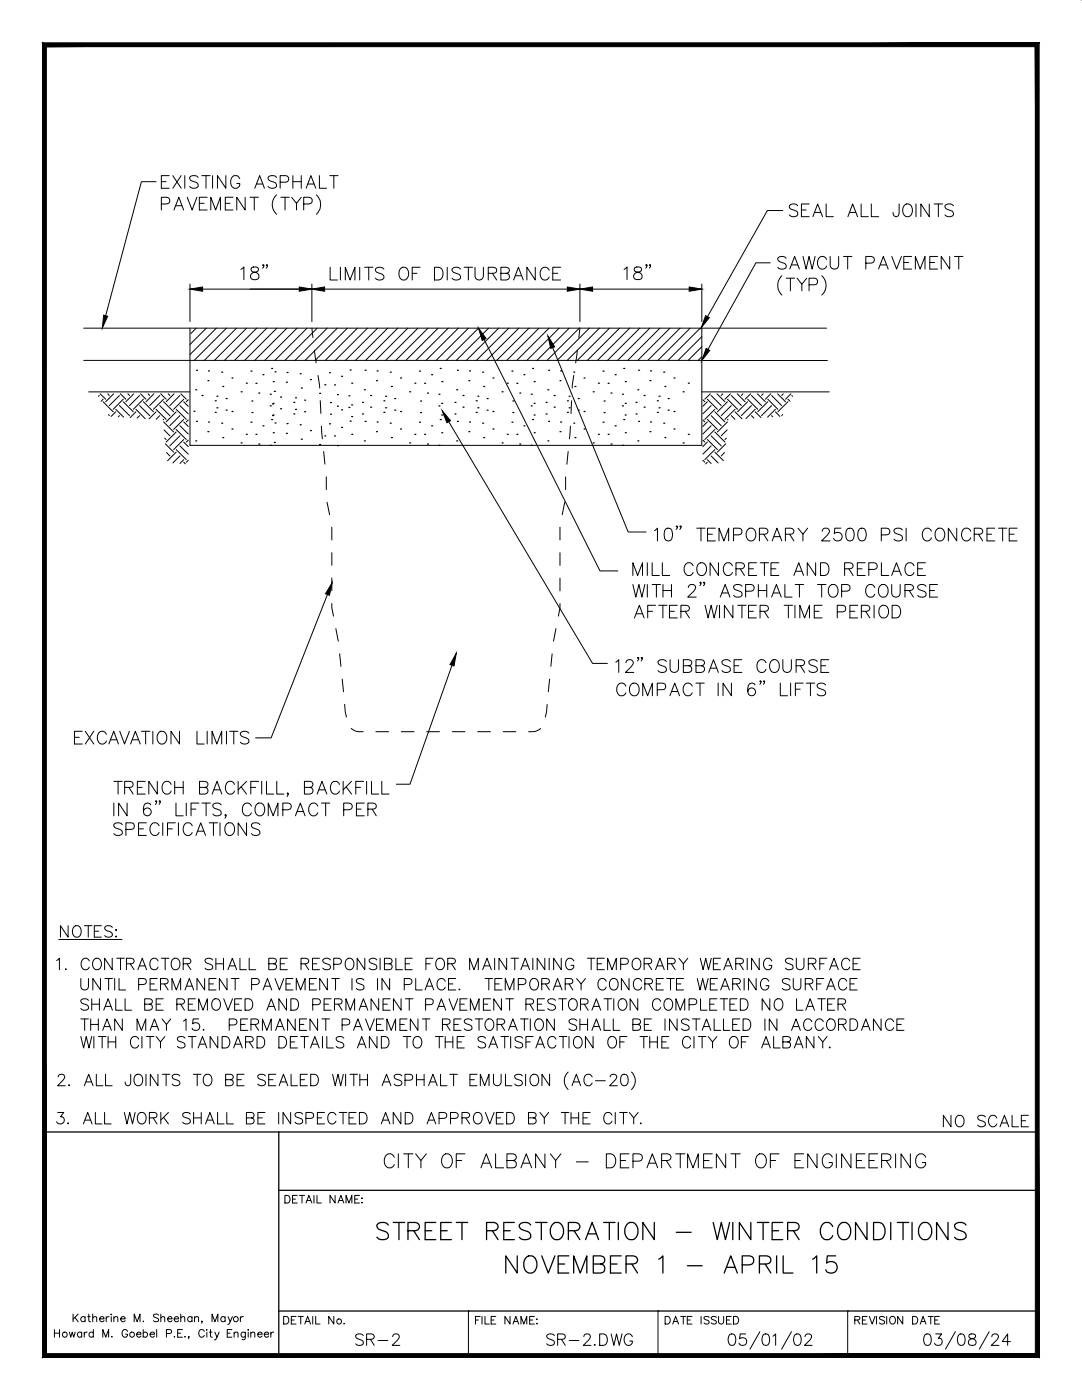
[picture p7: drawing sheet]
<svg xmlns="http://www.w3.org/2000/svg" width="216mm" height="279mm" viewBox="0 0 216 279" stroke-linecap="round" stroke-linejoin="round" font-family="sans-serif">
<!-- layer: G -->
<path d="M16.7 71.9h148.4M16.7 65.5h148.2M37.9 65.5v23.4h102.1v-23.4" fill="none" stroke="#000" stroke-width=".2"/>
<!-- layer: DIM -->
<path d="M31.1 36.3h-2.9l-7.1 26.7M153.7 52.5h-2.9l-9.5 17.2M156.2 42h-3.1l-11.9 21.2M17.7 78.2h20.2M96.6 67.8l23.1 46.1h3.6M110.3 69.4l15 36.8h3.6M140 78.2h25.5M89.5 84.2l28.7 48.2h3M65.3 118.6l-11.2 28.7h-3.1M90.2 132.8l-8.4 23.7h-2.7" fill="none" stroke="#000" stroke-width=".2"/>
<!-- layer: R -->
<g fill="none" stroke="#000" stroke-width=".2">
<path d="M37.9 57.7h102.1M37.9 56.7v7.5M62.2 56.7v7.5M115.7 56.7v7.5M140 56.7v7.5M19.8 78.9l-.2 .2M20 78.6l1.1 1.1M20.6 79.7l-.4 .4M21.5 78.6l.3 .3M22.7 78.6l-1.6 1.6M23.8 78.9l-2 2M24 78.6l1.1 1.1"/>
<path d="M24.6 79.7l-2 2M25.5 78.6l.3 .3M26.7 78.6l-1.6 1.6M27.9 78.9l-2.1 2M28 78.6l1.1 1.1M28.6 79.7l-2 2M29.5 78.6l.4 .3M30.7 78.6l-1.6 1.6M31.9 78.9l-2 2M32.1 78.6l1 1.1M32.6 79.7l-2 2M33.6 78.6l.3 .3"/>
<path d="M34.7 78.6l-1.6 1.6M35.9 78.9l-2 2M36.1 78.6l1.1 1.1M36.7 79.7l-2.1 2M37.6 79.8l-.4 .4M39.2 65.5l-1.1 1.1M41.2 65.5l-3.3 3.2M43.2 65.5l-5.3 5.3M45.2 65.5l-6.4 6.4M47.2 65.5l-6.4 6.4M49.2 65.5l-6.4 6.4M51.2 65.5l-6.4 6.4"/>
<path d="M53.2 65.5l-6.4 6.4M55.2 65.5l-6.4 6.4M57.3 65.5l-6.5 6.4M59.3 65.5l-6.5 6.4M61.3 65.5l-6.5 6.4M63.3 65.5l-6.4 6.4M65.3 65.5l-6.4 6.4M67.3 65.5l-6.4 6.4M69.3 65.5l-6.4 6.4M71.3 65.5l-6.4 6.4M73.3 65.5l-6.4 6.4M75.4 65.5l-6.5 6.4"/>
<path d="M77.4 65.5l-6.5 6.4M79.4 65.5l-6.5 6.4M81.4 65.5l-6.4 6.4M83.4 65.5l-6.4 6.4M85.4 65.5l-6.4 6.4M87.4 65.5l-6.4 6.4M89.5 65.5l-6.5 6.4M91.5 65.5l-6.5 6.4M93.5 65.5l-6.5 6.4M95.5 65.5l-6.5 6.4M97.5 65.5l-6.5 6.4M99.5 65.5l-6.5 6.4"/>
<path d="M101.5 65.5l-6.4 6.4M103.5 65.5l-6.4 6.4M105.5 65.5l-6.4 6.4M107.5 65.5l-6.4 6.4M109.6 65.5l-6.5 6.4M111.6 65.5l-6.5 6.4M113.6 65.5l-6.5 6.4M115.6 65.5l-6.4 6.4M117.6 65.5l-6.4 6.4M119.6 65.5l-6.4 6.4M121.6 65.5l-6.4 6.4M123.6 65.5l-6.4 6.4"/>
<path d="M125.6 65.5l-6.4 6.4M127.7 65.5l-6.5 6.4M129.7 65.5l-6.5 6.4M131.7 65.5l-6.5 6.4M133.7 65.5l-6.4 6.4M135.7 65.5l-6.4 6.4M137.7 65.5l-6.4 6.4M139.7 65.5l-6.4 6.4M140 71.2l-.7 .7M140 69.2l-2.7 2.7M140 67.2l-4.7 4.7M140.3 79.8l.3 .4"/>
<path d="M141.1 79.7l2.1 2M141.7 78.6l-1.1 1.1M141.9 78.9l2 2M143.1 78.6l1.6 1.6M144.2 78.6l-.3 .3M145.2 79.7l2 2M145.8 78.6l-1.1 1.1M145.9 78.9l2 2M147.1 78.6l1.6 1.6M148.3 78.6l-.4 .3M149.2 79.7l2 2M149.8 78.6l-1.1 1.1"/>
<path d="M149.9 78.9l2.1 2M151.1 78.6l1.6 1.6M152.3 78.6l-.3 .3M153.2 79.7l2 2M153.8 78.6l-1.1 1.1M154 78.9l2 2M155.2 78.6l1.5 1.6M156.3 78.6l-.3 .3M157.2 79.7l.4 .4M157.8 78.6l-1.1 1.1M158 78.9l.2 .2M20.6 80.2l2 2"/>
<path d="M21.6 82.7l.2 .3M23.1 81.7l1.6 1.5M23.1 82.2l-.9 .9M23.8 80.9l2 2.1M23.8 83l-.2 .2M24.6 80.2l2 2M27.1 81.7l1.9 1.8M27.1 82.2l-1.1 1.1M27.9 80.9l2 2.1M27.9 83l-.5 .4M28.6 80.2l2 2M31.1 81.7l2 2"/>
<path d="M31.1 82.2l-1.4 1.4M31.9 80.9l2 2.1M31.9 83l-.7 .7M32.6 84.2l2 2M32.6 80.2l2 2M32.6 83.7v.1M32.7 85.8l1.2 1.2M32.9 87.4l.2 .3M33 88.6l1.6 1.6M33.2 90.3l.7 .7M35.2 89.7l2 2M35.2 85.7l2 2"/>
<path d="M35.2 81.7l2 2M35.2 82.2l-2.1 2M35.2 86.2l-2.1 2M35.2 90.2l-1.8 1.7M35.9 89l1.7 1.6M35.9 85l1.7 1.6M35.9 80.9l1.7 1.7M35.9 83l-2 2M35.9 87l-2 2M35.9 91l-1.4 1.4M36.7 92.2l.3 .4M36.7 88.2l.9 .9"/>
<path d="M36.7 84.2l.9 .9M36.7 80.2l.9 .9M36.7 83.7l-2.1 2M36.7 87.7l-2.1 2M36.7 91.7l-.8 .8M37.6 83.8l-.4 .4M37.6 87.8l-.4 .4M37.6 91.9l-.4 .3M140.3 83.8l.3 .4M140.3 87.8l.3 .4M140.3 91.9l.3 .3M141.1 92.2l-.3 .4"/>
<path d="M141.1 88.2l-.8 .9M141.1 84.2l-.8 .9M141.1 80.2l-.8 .9M141.1 83.7l2.1 2M141.1 87.7l2.1 2M141.1 91.7l.8 .8M141.9 89l-1.6 1.6M141.9 85l-1.6 1.6M141.9 80.9l-1.6 1.7M141.9 83l2 2M141.9 87l2 2M141.9 91l1.4 1.4"/>
<path d="M142.6 89.7l-2 2M142.6 85.7l-2 2M142.6 81.7l-2 2M142.6 82.2l2.1 2M142.6 86.2l2.1 2M142.6 90.2l1.8 1.7M144.6 90.3l-.7 .7M144.8 88.6l-1.6 1.6M144.9 87.4l-.2 .3M145.1 85.8l-1.2 1.2M145.2 84.2l-2 2M145.2 80.2l-2 2"/>
<path d="M145.2 83.7l.1 .1M145.9 80.9l-2 2.1M145.9 83l.7 .7M146.7 81.7l-2 2M146.7 82.2l1.4 1.4M149.2 80.2l-2 2M149.9 80.9l-2 2.1M149.9 83l.5 .4M150.7 81.7l-1.9 1.8M150.7 82.2l1.1 1.1M153.2 80.2l-2 2M154 80.9l-2 2.1"/>
<path d="M154 83l.2 .2M154.7 81.7l-1.5 1.5M154.7 82.2l.9 .9M156.2 82.7l-.2 .3M157.2 80.2l-2 2"/>
</g>
<!-- layer: TEXT -->
<g fill="none" stroke="#000" stroke-width=".2">
<path d="M37.4 39.4l.9 2.5 1-2.5M41.3 39.4h-1.5v2.5h1.5M46.5 39.4h-1.5v2.5h1.5M48.9 39.4v2.5l-1.7-2.5v2.5M50.7 39.4v2.5M55.2 38.9a2.59 2.59 0 0 0 0 3.9M56.9 39.4v2.5M63.1 38.9a2.59 2.59 0 0 1 0 3.9M32.2 40.7l1.4-.1a.68 .68 0 0 0 .3-.7 .68 .68 0 0 0-.6-.5h-1.1v2.5M34.7 41.9l1-2.5 .9 2.5M35.1 41.1h1.2M42.1 41.9v-2.5l.9 2.5 1-2.5v2.5"/>
<path d="M59.2 40.6v1.3M60.6 40.7h1.1a.67 .67 0 0 0 .6-.7 .67 .67 0 0 0-.6-.6h-1.1v2.5M22.7 160.3v2.5M25.4 160.3v2.5l-1.7-2.5v2.5M30.1 160.6a.74 .74 0 0 0-1.1-.2 1.95 1.95 0 0 0 0 2.3 .79 .79 0 0 0 1.1-.4 .79 .79 0 0 0-.5-1 .79 .79 0 0 0-1 .7M35.1 160.3v2.5h1.5M37.2 160.3v2.5M39.7 160.3h-1.6v2.5M41.1 160.3v2.5M44.1 160.6a1.1 1.1 0 0 0-1.6 0 .64 .64 0 0 0 .4 .8l.8 .2a.66 .66 0 0 1 .4 .9 1.1 1.1 0 0 1-1.6 0M50.2 160.9a.92 .92 0 0 0-1.1-.6 .92 .92 0 0 0-.7 .9 1.1 1.1 0 0 0 .2 1.3 1.1 1.1 0 0 0 1.2 .2l.4-.5M51.1 160.6a.94 .94 0 0 1 1.1-.3 .94 .94 0 0 1 .6 .9 1.1 1.1 0 0 1-.2 1.3 1.1 1.1 0 0 1-1.2 .2 1.58 1.58 0 0 1-.3-2.1z"/>
<path d="M53.5 162.8v-2.5l1 2.5 1-2.5v2.5M56.4 161.6h1.1a.67 .67 0 0 0 .6-.7 .67 .67 0 0 0-.6-.6h-1.1v2.5M58.9 162.8l1-2.5 1 2.5M63.4 160.9a.94 .94 0 0 0-1.1-.6 .94 .94 0 0 0-.7 .9 1.11 1.11 0 0 0 .2 1.3 1.11 1.11 0 0 0 1.3 .2l.3-.5M65 160.3v2.5M68.6 161.6h1.1a.67 .67 0 0 0 .6-.7 .67 .67 0 0 0-.6-.6h-1.1v2.5M72.7 160.3h-1.6v2.5h1.6M73.4 161.5l1.4-.1a.59 .59 0 0 0 0-1l-1.4-.1v2.5M74.3 161.5l.8 1.3M11.7 187.5h12.6M13.6 184.7v2.3l-1.5-2.3v2.3M14.7 185.1a.84 .84 0 0 1 .9-.3 .84 .84 0 0 1 .6 .8 .99 .99 0 0 1-.2 1.1 .99 .99 0 0 1-1.1 .2 1.4 1.4 0 0 1-.2-1.8z"/>
<path d="M16.8 184.7h1.6M17.6 184.7v2.3M18.8 185.8h.9M20.2 184.7h-1.4v2.3h1.4M22.4 185.1a.85 .85 0 0 0-.8-.4 .85 .85 0 0 0-.7 .6l.2 .3 .9 .3a.55 .55 0 0 1 .4 .5 .55 .55 0 0 1-.2 .5 1.04 1.04 0 0 1-1.3-.2M23.1 185.6l.1-.1 .1 .1-.1 .1zM23.1 186.9l.1-.1 .1 .1-.1 .1zM145.6 266.3a.73 .73 0 0 1 1.1 .4 1.92 1.92 0 0 1-.2 1.7 .73 .73 0 0 1-1.1-.3 1.77 1.77 0 0 1 .2-1.8zM148.8 266.2h-1.1l-.1 1a.81 .81 0 0 1 1.2 0 .81 .81 0 0 1-.2 1.2 .81 .81 0 0 1-1.1-.3M151.6 265.8l-2 3.5M152.4 266.3a.74 .74 0 0 1 1.1 .4 1.92 1.92 0 0 1-.3 1.7 .75 .75 0 0 1-1.1-.3 1.85 1.85 0 0 1 .3-1.8zM154.2 266.7l.6-.5v2.3"/>
<path d="M157.9 265.8l-1.9 3.5M158.7 266.3a.73 .73 0 0 1 1.1 .4 1.92 1.92 0 0 1-.2 1.7 .73 .73 0 0 1-1.1-.3 1.77 1.77 0 0 1 .2-1.8zM160.6 266.8l.3-.5 .6-.1a.56 .56 0 0 1 .3 .9l-1.3 1.4h1.6M184.6 266.3a.73 .73 0 0 1 1.1 .4 1.92 1.92 0 0 1-.2 1.7 .73 .73 0 0 1-1.1-.3 1.77 1.77 0 0 1 .2-1.8zM186.7 266.2h1.2l-.7 .9a.76 .76 0 0 1 .7 1 .76 .76 0 0 1-1.2 .3l-.2-.3M190.6 265.8l-1.9 3.5M191.4 266.3a.74 .74 0 0 1 1.1 .4 1.92 1.92 0 0 1-.2 1.7 .75 .75 0 0 1-1.1-.3 1.85 1.85 0 0 1 .2-1.8zM193.4 266.3a.46 .46 0 0 0 .3 .8 .92 .92 0 0 1 1.1 1 .79 .79 0 0 1-.9 .4 .79 .79 0 0 1-.7-.8 1.06 1.06 0 0 1 1.1-.6 .46 .46 0 0 0 .2-.8l-.3-.1zM197.4 265.8l-2 3.5M197.9 266.8l.1-.4a.75 .75 0 0 1 1.1 0 .74 .74 0 0 1-.2 1l-1.1 1.1h1.5M201.6 267.7h-1.6l1.1-1.5v2.3"/>
</g>
<!-- layer: DIM -->
<path d="M20.7 62.9l.8 .2-1.1 2.3zM95.5 65.5l1.5 2.1-.8 .3zM109.3 67l1.4 2.2-.8 .3zM140.9 69.5l.7 .4-1.6 2zM140.8 63l.7 .4-1.6 2zM88.2 82l1.7 1.9-.7 .5zM66.3 116.3l-.6 2.5-.7-.3zM91 130.4l-.4 2.5-.8-.3z" fill="#000" stroke="#000" stroke-width=".2"/>
<!-- layer: Y -->
<g fill="none" stroke="#000" stroke-width=".2">
<path d="M156 55a2.64 2.64 0 0 0 0 3.9M157.7 55.5v2.5M160 56.7v1.3M161.4 56.8h1.1a.66 .66 0 0 0 .7-.6 .66 .66 0 0 0-.7-.7h-1.1v2.5M164 55a2.59 2.59 0 0 1 0 3.9M62.2 65.5l.2 1.9M62.7 69.9l.4 2.5M63.5 74.9l.3 2.5M63.9 80l.1 2.5M114 80l-.1 2.5M114.5 74.9l-.3 2.5M115.2 69.9l-.3 2.5"/>
<path d="M115.7 65.5l-.2 1.9M64.1 85l.2 2.6M64.6 90.1l.2 2.5M65.1 95.2v2.5M112.9 95.2v2.5M113.4 90.1l-.3 2.5M113.8 85l-.2 2.6M65.3 100.2l.5 2.5M66.2 105.2v2.6M66.2 110.3v2.5M66.2 115.4v2.5M111.7 105.2v2.6"/>
<path d="M111.7 110.3v2.5M111.7 115.4v2.5M112.7 100.2l-.5 2.5M66.2 120.4v.9l.3 1.7M67 125.5l.5 2.5M67.8 130.5l.2 2.5M68.3 135.5l.2 2.5M109.7 135.5l-.3 2.5M110.2 130.5l-.3 2.5M110.9 125.5l-.5 2.5M111.7 120.5v.8l-.3 1.7M68.8 140.6l.3 2.5"/>
<path d="M70.1 145.4l.4 .3a2.92 2.92 0 0 0 2 .3M75 146h2.5M80.1 146h2.5M85.2 146h2.5M90.2 146h2.6M95.3 146h2.6M100.4 146h2.5M107.9 145.4l-.4 .3a2.97 2.97 0 0 1-2 .3M109.2 140.6l-.4 2.5M11.6 214.9l.1-.3 .3-.2 .7 .1a.49 .49 0 0 1 .1 .8l-1.3 1.4h1.5M13.8 216.5l-.1 .1 .1 .1 .1-.1M16.8 216.7l.9-2.3 .9 2.3"/>
<path d="M17.1 215.9h1.1M19.2 214.4v2.3h1.3M21.1 214.4v2.3h1.3M26.1 214.4v1.7a.58 .58 0 0 1-.7 .6 .68 .68 0 0 1-.4-.8M26.9 214.7a.85 .85 0 0 1 1-.3 .85 .85 0 0 1 .6 .9 .99 .99 0 0 1-.3 1.1 .99 .99 0 0 1-1 .2 1.44 1.44 0 0 1-.3-1.9zM29.1 214.4v2.3M31.5 214.4v2.3l-1.5-2.3v2.3M32.4 214.4h1.5M33.1 214.4v2.3M35.9 214.7a.87 .87 0 0 0-1.5 .2l.2 .4 .8 .3a.54 .54 0 0 1 .5 .4 .54 .54 0 0 1-.3 .6 .98 .98 0 0 1-1.2-.3M38.6 214.4h1.5M39.3 214.4v2.3"/>
<path d="M40.8 214.7a.85 .85 0 0 1 .9-.3 .85 .85 0 0 1 .6 .9 .99 .99 0 0 1-.2 1.1 .99 .99 0 0 1-1.1 .2 1.44 1.44 0 0 1-.2-1.9zM45 215.5h1a.58 .58 0 0 0 .5-.7l-.2-.3-.3-.1h-1v2.3h1a.6 .6 0 0 0 .6-.6 .6 .6 0 0 0-.6-.6M47.3 215.5h.9M48.7 214.4h-1.4v2.3h1.4M53 214.7a.87 .87 0 0 0-1.6 .2l.2 .4 .9 .3a.55 .55 0 0 1 .4 .4 .55 .55 0 0 1-.2 .6 1.01 1.01 0 0 1-1.3-.3M53.6 215.5h.9M55 214.4h-1.4v2.3h1.4M55.7 216.7l.9-2.3 .8 2.3M56 215.9h1.1M58.1 214.4v2.3h1.3M59.9 215.5h.9M61.3 214.4h-1.4v2.3h1.4"/>
<path d="M62 214.4h.8a1.22 1.22 0 0 1 .8 1.1 1.22 1.22 0 0 1-.8 1.2h-.8zM66.4 214.4l.5 2.3 .5-2.3 .6 2.3 .5-2.3M69 214.4v2.3M69.8 214.4h1.6M70.6 214.4v2.3M71.8 215.5h1.5M71.8 214.4v2.3M73.3 214.4v2.3M76.2 216.7l.9-2.3 .9 2.3M76.6 215.9h1.1M80.2 214.7a.87 .87 0 0 0-1.5 .2l.2 .4 .8 .3a.55 .55 0 0 1 .4 .4 .55 .55 0 0 1-.2 .6 .98 .98 0 0 1-1.2-.3M80.8 215.6h1a.59 .59 0 0 0 .6-.6 .59 .59 0 0 0-.6-.6h-1v2.3"/>
<path d="M83.1 215.5h1.5M83.1 214.4v2.3M84.6 214.4v2.3M85.5 216.7l.9-2.3 .8 2.3M85.8 215.9h1.1M87.9 214.4v2.3h1.3M89.7 214.4h1.6M90.5 214.4v2.3M93.8 215.5h.9M95.2 214.4h-1.4v2.3h1.4M95.8 216.7v-2.3l.9 2.3 .9-2.3v2.3M98.5 214.4v1.6a.77 .77 0 0 0 .7 .7 .77 .77 0 0 0 .8-.7v-1.6"/>
<path d="M100.9 214.4v2.3h1.3M104.2 214.7a.87 .87 0 0 0-1.5 .2l.2 .4 .9 .3a.55 .55 0 0 1 .4 .4 .55 .55 0 0 1-.2 .6 1.01 1.01 0 0 1-1.3-.3M104.9 214.4v2.3M106 214.7a.85 .85 0 0 1 .9-.3 .85 .85 0 0 1 .6 .9 .99 .99 0 0 1-.2 1 .99 .99 0 0 1-1.1 .3 1.4 1.4 0 0 1-.2-1.9zM109.7 214.4v2.3l-1.6-2.3v2.3M113.4 214a2.36 2.36 0 0 0 0 3.4M114.1 216.7l.9-2.3 .9 2.3M114.4 215.9h1.1M118.2 214.9a.84 .84 0 0 0-1-.5 .84 .84 0 0 0-.7 .9 .99 .99 0 0 0 .2 1.1 .99 .99 0 0 0 1.1 .2l.4-.5M118.8 215.7h2M121.8 214.9l.1-.3a.75 .75 0 0 1 1.1 0 .7 .7 0 0 1-.3 1l-1.1 1.1h1.6M124.1 214.5a.77 .77 0 0 1 1.1 .3 1.85 1.85 0 0 1-.2 1.8 .71 .71 0 0 1-1.1-.4 1.92 1.92 0 0 1 .2-1.7z"/>
<path d="M126 214a2.36 2.36 0 0 1 0 3.4"/>
</g>
<!-- layer: C -->
<g fill="none" stroke="#000" stroke-width=".25">
<path d="M39.1 77.8h.1M39.2 73.9h.1M40.3 78.9h.1M41.5 76h.1M41.6 74h.1M42.9 80h.1M43.3 79.1h.1M44.2 74.3h.1M44.4 77.1h.1M45.1 79.5h.1M46.3 75.4h.1M48.1 78.2h.1"/>
<path d="M49.1 76.5h.1M50.1 74.1h.1M51.1 76.5h.1M51.6 78.4h.1M52.5 74.8h.1M53.9 78.7h.1M54.2 73.5h.1M54.5 76.2h.1M54.7 78.1h.1M54.9 74.2h.1M56 79.2h.1M57.1 76.3h.1"/>
<path d="M57.3 74.3h.1M59 79.4h.1M59.9 74.6h.1M60.1 77.4h.1M60.8 79.9h.1M62 75.8h.1M63.8 78.5h.1M64.8 76.8h.1M65.7 74.4h.1M66.8 76.8h.1M67.3 78.8h.1M68.2 75.1h.1"/>
<path d="M69.6 79h.1M69.9 73.9h.1M70.2 76.5h.1M72.7 77.8h.1M72.9 73.9h.1M74 78.9h.1M75.1 76h.1M75.2 74h.1M76.6 80h.1M76.9 79.1h.1M77.9 74.3h.1M78.1 77.1h.1"/>
<path d="M78.8 79.5h.1M79.9 75.4h.1M81.7 78.2h.1M82.8 76.5h.1M83.7 74.1h.1M84.7 76.5h.1M85.3 78.4h.1M86.1 74.8h.1M87.6 78.7h.1M87.8 73.5h.1M88.2 76.2h.1M91.1 77.8h.1"/>
<path d="M91.3 73.9h.1M92.4 78.9h.1M93.6 76h.1M93.7 74h.1M95 80h.1M95.4 79.1h.1M96.3 74.3h.1M96.5 77.1h.1M97.2 79.5h.1M98.4 75.4h.1M100.2 78.2h.1M101.2 76.5h.1"/>
<path d="M102.2 74.1h.1M103.1 76.5h.1M103.7 78.4h.1M104.5 74.8h.1M106 78.7h.1M106.3 73.5h.1M106.6 76.2h.1M109.3 77.8h.1M109.5 73.9h.1M110.6 78.9h.1M111.7 76h.1M111.9 74h.1"/>
<path d="M113.2 80h.1M113.6 79.1h.1M114.5 74.3h.1M114.7 77.1h.1M115.4 79.5h.1M116.5 75.4h.1M118.4 78.2h.1M119.4 76.5h.1M120.3 74.1h.1M121.3 76.5h.1M121.9 78.4h.1M122.7 74.8h.1"/>
<path d="M124.2 78.7h.1M124.5 73.5h.1M124.8 76.2h.1M127.3 77.8h.1M127.4 73.9h.1M128.5 78.9h.1M129.7 76h.1M129.8 74h.1M131.2 80h.1M131.5 79.1h.1M132.4 74.3h.1M132.7 77.1h.1"/>
<path d="M133.3 79.5h.1M134.5 75.4h.1M136.3 78.2h.1M137.4 76.5h.1M38.7 82.1h.1M39.1 88h.1M39.2 84.1h.1M41.5 86.1h.1M41.6 84.2h.1M42.9 82.3h.1M43.3 81.4h.1M44.2 84.5h.1"/>
<path d="M44.4 87.3h.1M45.1 81.9h.1M46.3 85.6h.1M46.3 82.1h.1M48.1 88.4h.1M49.1 86.7h.1M50.1 84.3h.1M50.3 80h.1M50.3 82.3h.1M51.1 86.7h.1M51.6 88.6h.1M52.5 85h.1"/>
<path d="M53.9 88.9h.1M53.9 81h.1M54.2 83.7h.1M54.4 80.6h.1M54.4 82.9h.1M54.5 80.5h.1M54.5 82.8h.1M54.5 86.4h.1M54.7 88.3h.1M54.9 84.4h.1M56 81.6h.1M57.1 86.5h.1"/>
<path d="M57.3 84.5h.1M58.6 80.3h.1M58.6 82.6h.1M59 81.7h.1M59.9 84.8h.1M60.1 87.7h.1M60.8 82.2h.1M62 85.9h.1M63.8 88.7h.1M64.8 87h.1M65.7 84.6h.1M66 80.3h.1"/>
<path d="M66 82.7h.1M66.8 87h.1M67.3 88.9h.1M67.3 81.1h.1M68.2 85.3h.1M68.2 81.8h.1M69.6 81.3h.1M69.9 84.1h.1M70.2 80.8h.1M70.2 83.1h.1M70.2 86.7h.1M72.3 80.3h.1"/>
<path d="M72.3 82.6h.1M72.7 88h.1M72.9 84.1h.1M74 81.3h.1M75.1 86.1h.1M75.2 84.2h.1M76.6 82.3h.1M76.9 81.4h.1M77.9 84.5h.1M78.1 87.3h.1M78.8 81.9h.1M79.9 85.6h.1"/>
<path d="M79.9 82.1h.1M81.7 88.4h.1M82.8 86.7h.1M83.7 84.3h.1M83.9 80h.1M83.9 82.3h.1M84.7 86.7h.1M85.3 88.6h.1M86.1 85h.1M87.6 88.9h.1M87.6 81h.1M87.8 83.7h.1"/>
<path d="M88.1 80.5h.1M88.1 82.8h.1M88.2 86.4h.1M90.8 80.3h.1M90.8 82.6h.1M91.1 88h.1M91.3 84.1h.1M92.4 81.3h.1M93.6 86.1h.1M93.7 84.2h.1M95 82.3h.1M95.4 81.4h.1"/>
<path d="M96.3 84.5h.1M96.5 87.3h.1M97.2 81.9h.1M98.4 85.6h.1M98.4 82.1h.1M100.2 88.4h.1M101.2 86.7h.1M102.2 84.3h.1M102.3 80h.1M102.3 82.3h.1M103.1 86.7h.1M103.7 88.6h.1"/>
<path d="M104.5 85h.1M106 88.9h.1M106 81h.1M106.3 83.7h.1M106.6 80.5h.1M106.6 82.8h.1M106.6 86.4h.1M109 80.3h.1M109 82.6h.1M109.3 88h.1M109.5 84.1h.1M110.6 81.3h.1"/>
<path d="M111.7 86.1h.1M111.9 84.2h.1M113.2 82.3h.1M113.6 81.4h.1M114.5 84.5h.1M114.7 87.3h.1M115.4 81.9h.1M116.5 85.6h.1M116.5 82.1h.1M118.4 88.4h.1M119.4 86.7h.1M120.3 84.3h.1"/>
<path d="M120.5 80h.1M120.5 82.3h.1M121.3 86.7h.1M121.9 88.6h.1M122.7 85h.1M124.2 88.9h.1M124.2 81h.1M124.5 83.7h.1M124.8 80.5h.1M124.8 82.8h.1M124.8 86.4h.1M126.9 80.3h.1"/>
<path d="M126.9 82.6h.1M127.3 88h.1M127.4 84.1h.1M128.5 81.3h.1M129.7 86.1h.1M129.8 84.2h.1M131.2 82.3h.1M131.5 81.4h.1M132.4 84.5h.1M132.7 87.3h.1M133.3 81.9h.1M134.5 85.6h.1"/>
<path d="M134.5 82.1h.1M136.3 88.4h.1M137.4 86.7h.1"/>
</g>
<!-- layer: R -->
<path d="M37.9 57.7l2.5-.4v.8zM59.7 57.3l2.5 .4-2.5 .4zM62.2 57.7l2.6-.4v.8zM113.2 57.3l2.5 .4-2.5 .4zM115.7 57.7l2.5-.4v.8zM137.5 57.3l2.5 .4-2.5 .4z" fill="#000" stroke="#000" stroke-width=".2"/>
<!-- layer: Std Detail - Title Block|C -->
<path d="M8.9 225.9h198.1M55.6 237.6h151.4M55.6 225.9v44.6M55.6 261.6h151.4" fill="none" stroke="#000" stroke-width=".25"/>
<path d="M8.5 8.6l.7 261.6v-260.9zM8.5 8.6l.7 261.6-.7 .7zM9.2 270.2l-.7 .7 198.1-.7zM8.5 270.9l198.1-.7 .7 .7zM206.6 9.3v260.9l.7 .7zM207.3 8.6v262.3l-.7-261.6zM9.2 9.3h197.4l.7-.7zM8.5 8.6h198.8l-198.1 .7z" fill="#000" stroke="#000" stroke-width=".2"/>
<!-- layer: Std Detail - Title Block|BORDER -->
<g fill="none" stroke="#000" stroke-width=".2">
<path d="M56.9 238.6h.5a.82 .82 0 0 1 .5 .7 .82 .82 0 0 1-.5 .8h-.5zM58.4 239.3h.5M59.3 238.6h-.9v1.5h.9M59.8 238.6h1M60.3 238.6v1.5M61.3 239.6h.7M62.7 238.6v1.5M63.2 238.6v1.5h.9M66.9 238.6v1.5l-1.1-1.5v1.5M67.7 239.6h.7M70.8 239.3h.6M71.7 238.6h-.9v1.5h.9"/>
<path d="M72.2 239.2h.1zM61.1 240.1l.5-1.5 .6 1.5M67.4 240.1l.6-1.5 .6 1.5M69 240.1v-1.5l.6 1.5 .6-1.5v1.5M72.2 240h.1zM10.9 265.3v1.6M10.9 266.1h1M11.9 265.3v1.6M13.8 265.9l.3 1 .3-1 .3 1 .3-1M14.6 262.3v1.5M14.9 262.9l.7 .9M15.6 262.3l-1 1"/>
<path d="M16.3 266.1a.48 .48 0 0 0-.7-.1 .48 .48 0 0 0 0 .7 .48 .48 0 0 0 .7-.1M16.3 265.9v1M16.8 265.9v1M17 263a.49 .49 0 0 0-.7-.1 .49 .49 0 0 0 0 .7 .49 .49 0 0 0 .7 0M17 262.8v1M17.4 265.9a.5 .5 0 0 0-.6 .4M17.5 262.8h.5M17.7 262.3v1.2l.1 .2 .3 .1M18.5 263.1l.4-.3h.3l.1 1M18.5 262.3v1.5M18.6 266.1a.48 .48 0 0 0-.7-.1 .48 .48 0 0 0 0 .7 .48 .48 0 0 0 .7-.1M18.6 265.3v1.6"/>
<path d="M19.9 263.2h.9a.47 .47 0 0 0-.7-.4 .47 .47 0 0 0-.1 .8l.3 .2 .5-.2M20.5 266.9v-1.6l.6 1.6 .6-1.6v1.6M21.2 262.8v1M21.8 262.8a.49 .49 0 0 0-.6 .4M22.2 262.3v.1zM22.2 262.8v1M22.3 266.7v.2l.1-.1M22.7 263.1l.4-.3h.4v1M22.7 262.8v1M24.1 263.2h.9a.47 .47 0 0 0-.7-.4 .47 .47 0 0 0-.1 .8l.3 .2 .5-.2M25.4 265.7a.56 .56 0 0 0-.6-.4 .56 .56 0 0 0-.4 .6v.4a.54 .54 0 0 0 .5 .6 .54 .54 0 0 0 .5-.6h-.3M26.8 263.8v-1.5l.6 1.5 .5-1.5v1.5"/>
<path d="M27.3 266.3h.8a.48 .48 0 0 0-.7-.3 .48 .48 0 0 0 .1 .8 .43 .43 0 0 0 .6-.2M28.6 266.1a.48 .48 0 0 1 .7-.1 .48 .48 0 0 1 0 .7 .48 .48 0 0 1-.7-.1M28.6 265.3v1.6M28.6 263.6l-.1 .1h.2M30 266.3h.8a.48 .48 0 0 0-.8-.3 .48 .48 0 0 0 .2 .8 .43 .43 0 0 0 .6-.2M31.3 265.3v1.6M31.6 262.5a.58 .58 0 0 0-1 .1l.2 .2 .7 .3 .1 .5a.68 .68 0 0 1-1 0M32.1 263.1l.3-.3h.4l.1 1M32.1 262.3v1.5M33.2 266.1h.9l.1-.2v-.4l-1-.2v1.6M33.5 263.2h.8a.47 .47 0 0 0-.6-.4 .47 .47 0 0 0-.2 .8l.3 .2 .5-.2M34.8 263.2h.8a.47 .47 0 0 0-.6-.4 .47 .47 0 0 0-.2 .8l.3 .2 .5-.2"/>
<path d="M34.8 266.7v.2l.1-.1M35.5 266.1h.5M36.1 263.1l.3-.3h.4l.1 1M36.1 262.3v1.5M36.4 265.3h-.9v1.6h.9M36.9 266.7v.2l.1-.1M37.7 266.8h-.1h.1l-.1 .3M38.3 263a.49 .49 0 0 0-.7-.1 .49 .49 0 0 0 0 .7 .49 .49 0 0 0 .7 0M38.3 262.8v1M38.8 263.1l.4-.3h.4v1M38.8 262.8v1M40.3 263.7h-.1h.1l-.1 .4"/>
<path d="M40.8 265.7a.57 .57 0 0 0-.7-.4 .57 .57 0 0 0-.4 .6v.4a.56 .56 0 0 0 .4 .6 .56 .56 0 0 0 .7-.4M41.2 265.4h.1zM41.3 265.9v1M41.8 265.9h.5M42 265.3v1.3l.1 .2 .3 .1M42.3 263.8v-1.5l.6 1.5 .6-1.5v1.5M42.9 265.9l.4 1 .4-1M43.3 266.9l-.3 .5h-.2M44.9 263a.49 .49 0 0 0-.7-.1 .49 .49 0 0 0 0 .7 .49 .49 0 0 0 .7 0M44.9 262.8v1M45.3 266.1h.6M45.5 262.8l.4 1 .5-1"/>
<path d="M45.9 263.8l-.2 .4-.3 .1M46.3 265.3h-1v1.6h1M46.7 266.1l.4-.2h.3l.1 1M46.7 265.9v1M48 262.8v1M48.6 262.8a.49 .49 0 0 0-.6 .4M49 265.9l-.1 1.3-.2 .2-.4-.1M49 266.1a.48 .48 0 0 0-.8-.1 .48 .48 0 0 0 0 .7 .48 .48 0 0 0 .8-.1M49.5 265.3v.2zM49.5 265.9v1M50 266.1l.4-.2h.4v1M50 265.9v1"/>
<path d="M51.4 266.3h.9a.48 .48 0 0 0-.8-.3 .48 .48 0 0 0 .1 .8 .43 .43 0 0 0 .7-.2M52.7 266.3h.9a.49 .49 0 0 0-.5-.4 .49 .49 0 0 0-.5 .5 .49 .49 0 0 0 .5 .5l.5-.3M54 265.9v1M54.6 265.9a.47 .47 0 0 0-.6 .4M56.6 262.7h.5a.81 .81 0 0 1 .5 .8 .81 .81 0 0 1-.5 .7h-.5zM58.1 263.4h.6M59.1 262.7h-1v1.5h1M59.5 262.7h1M60 262.7v1.5M60.8 264.2l.6-1.5 .6 1.5M61 263.7h.7M62.4 262.7v1.5"/>
<path d="M63 262.7v1.5h.9M66.6 262.7v1.5l-1-1.5v1.5M94.9 263.4h.6M95.8 262.7h-.9v1.5M96.2 262.7v1.5M96.8 262.7v1.5h.8M98 263.4h.6M98.9 262.7h-.9v1.5h.9M101.8 262.7v1.5l-1-1.5v1.5M102.4 264.2l.5-1.5 .6 1.5M102.6 263.7h.7M103.9 264.2v-1.5l.6 1.5 .6-1.5v1.5"/>
<path d="M105.7 263.4h.6M106.6 262.7h-.9v1.5h.9M107.1 263.3h.1zM132.7 262.7h.5a.81 .81 0 0 1 .6 .8 .81 .81 0 0 1-.6 .7h-.5zM134.2 264.2l.6-1.5 .6 1.5M134.5 263.7h.7M135.8 262.7h1M136.3 262.7v1.5M137.1 263.4h.6M138.1 262.7h-1v1.5h1M139.9 262.7v1.5M141.5 262.9a.58 .58 0 0 0-1 .2l.1 .2 .8 .3 .1 .4a.64 .64 0 0 1-1 0"/>
<path d="M142.9 262.9a.58 .58 0 0 0-1 .2l.2 .2 .7 .3 .1 .4a.64 .64 0 0 1-1 0M143.4 262.7v1.1a.51 .51 0 0 0 .5 .4 .51 .51 0 0 0 .5-.4v-1.1M145 263.4h.6M145.9 262.7h-.9v1.5h.9M146.4 262.7h.5a.81 .81 0 0 1 .5 .8 .81 .81 0 0 1-.5 .7h-.5zM170.6 263.4h.8l.2-.4-.4-.3h-.6v1.5M171.1 263.4l.5 .8M172.1 263.4h.6M173 262.7h-.9v1.5h.9M173.5 262.7l.5 1.5 .6-1.5M174.9 262.7v1.5M176.5 262.9l-.1-.1a.58 .58 0 0 0-.9 .3l.1 .2 .8 .3 .1 .4a.65 .65 0 0 1-1 0"/>
<path d="M176.9 262.7v1.5M177.7 262.9a.56 .56 0 0 1 .6-.2 .56 .56 0 0 1 .4 .6v.4a.57 .57 0 0 1-.6 .6 .57 .57 0 0 1-.6-.6zM180.1 262.7v1.5l-1-1.5v1.5M182.1 262.7h.5a.81 .81 0 0 1 .5 .8 .81 .81 0 0 1-.5 .7h-.5zM183.6 264.2l.6-1.5 .6 1.5M183.8 263.7h.8M185.2 262.7h1M185.7 262.7v1.5M186.5 263.4h.6M187.5 262.7h-1v1.5h1"/>
<circle cx="12.9" cy="266.3" r=".5"/>
<circle cx="26.4" cy="266.3" r=".5"/>
<circle cx="47.1" cy="263.3" r=".5"/>
<circle cx="67.7" cy="263.7" r=".5"/>
</g>
<!-- layer: Std Detail - Title Block|text -->
<path d="M215.9 0h.1M93.5 261.6h.1M93.5 261.6v8.9M131.3 261.6h.1M131.3 261.6v8.9M169.1 261.6h.1M169.1 261.6v8.9" fill="none" stroke="#000" stroke-width=".2"/>
<g font-size="7.1">
<text x="74.1" y="248.7">STREET RESTORATION - WINTER CONDITIONS</text>
<text x="99.8" y="255.4">NOVEMBER 1 - APRIL 15</text>
</g>
<g font-size="6.6">
<text x="46.9" y="57.2">18&quot;</text>
<text x="123.1" y="57.2">18&quot;</text>
<text x="121.7" y="135.5">12&quot; SUBBASE COURSE</text>
</g>
<g font-size="6.2">
<text x="129.5" y="109">10&quot; TEMPORARY 2500 PSI CONCRETE</text>
<text x="124.9" y="120.3">WITH 2&quot; ASPHALT TOP COURSE</text>
<text x="121.7" y="140.1">COMPACT IN 6&quot; LIFTS</text>
<text x="21.5" y="160.2">TRENCH BACKFILL, BACKFILL</text>
<text x="75.5" y="234.2">CITY OF ALBANY - DEPARTMENT OF ENGINEERING</text>
</g>
<g font-size="5.7">
<text x="31" y="38.8">EXISTING ASPHALT</text>
<text x="156.3" y="44.4">SEAL ALL JOINTS</text>
<text x="64.6" y="57.2">LIMITS OF DISTURBANCE</text>
<text x="153.8" y="55">SAWCUT PAVEMENT</text>
<text x="124.9" y="116.1">MILL CONCRETE AND REPLACE</text>
<text x="125.2" y="124.5">AFTER WINTER TIME PERIOD</text>
<text x="13.8" y="149.6">EXCAVATION LIMITS</text>
<text x="21.5" y="167.9">SPECIFICATIONS</text>
<text x="14.8" y="199">UNTIL PERMANENT PAVEMENT IS IN PLACE. TEMPORARY CONCRETE WEARING SURFACE</text>
<text x="187" y="226.1">NO SCALE</text>
<text x="69.8" y="269.9">SR-2</text>
<text x="107.9" y="269.9">SR-2.DWG</text>
</g>
<g font-size="5.3">
<text x="10.2" y="194.7">1. CONTRACTOR SHALL BE RESPONSIBLE FOR MAINTAINING TEMPORARY WEARING SURFACE</text>
<text x="14.8" y="202.8">SHALL BE REMOVED AND PERMANENT PAVEMENT RESTORATION COMPLETED NO LATER</text>
<text x="14.8" y="206.7">THAN MAY 15. PERMANENT PAVEMENT RESTORATION SHALL BE INSTALLED IN ACCORDANCE</text>
<text x="14.8" y="210.3">WITH CITY STANDARD DETAILS AND TO THE SATISFACTION OF THE CITY OF ALBANY.</text>
<text x="10.2" y="225.4">3. ALL WORK SHALL BE INSPECTED AND APPROVED BY THE CITY.</text>
</g>
</svg>
